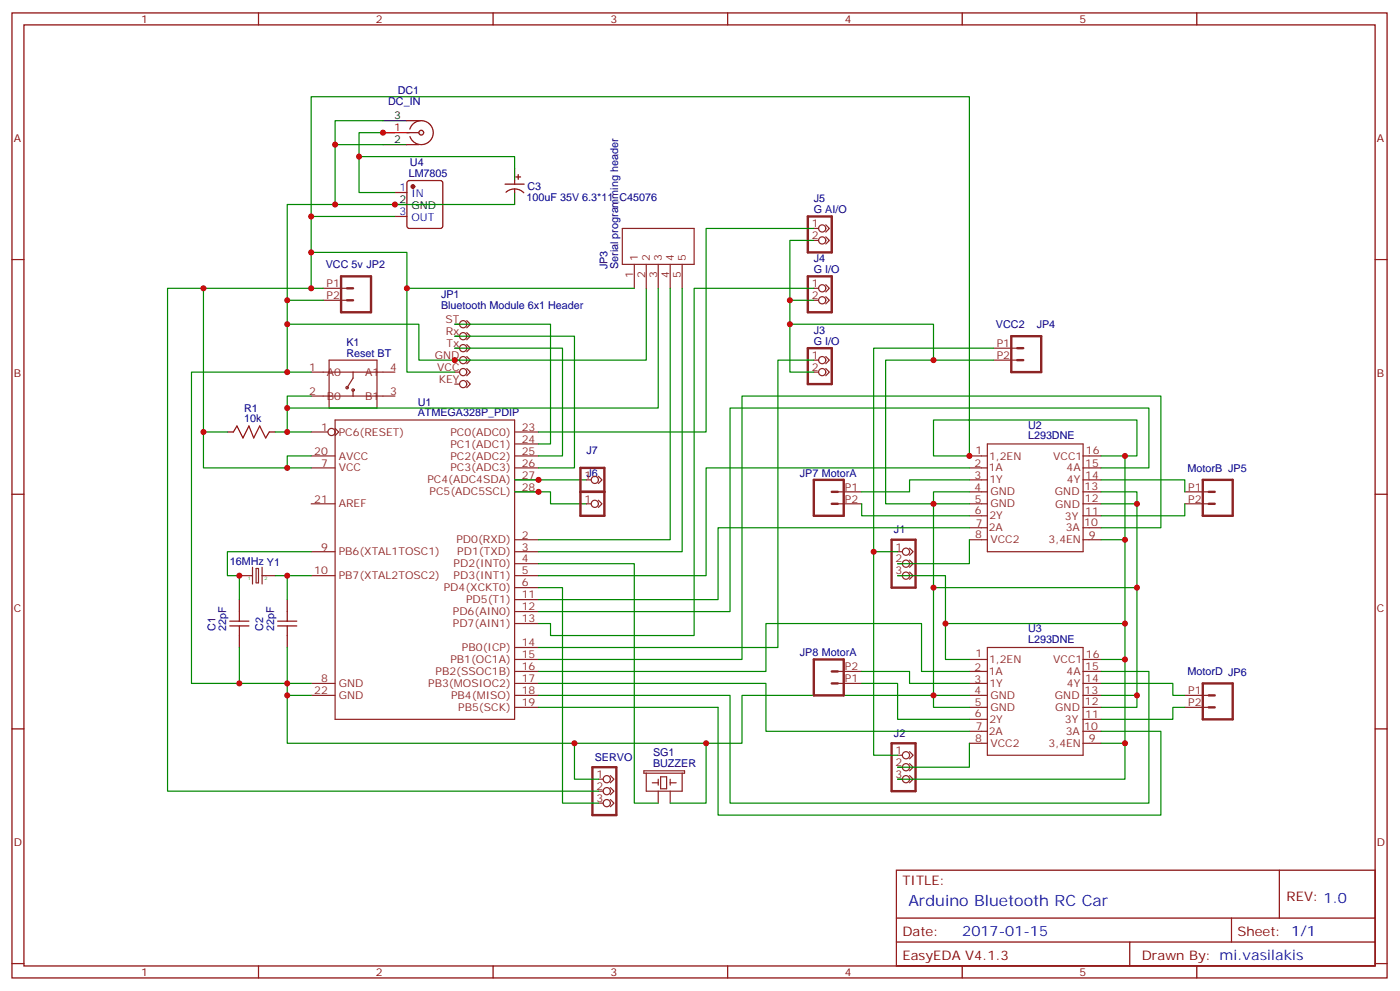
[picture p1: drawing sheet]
<svg xmlns="http://www.w3.org/2000/svg" width="413mm" height="292mm" viewBox="0 0 413 292" stroke-linecap="round" stroke-linejoin="round" font-family="sans-serif">
<g fill="none" stroke="#870000" stroke-width=".35">
<path d="M3.5 3.8h405.4v284.3h-405.4zM7.1 7.3h398.2v277.3h-398.2zM76.2 3.8v3.5M145.3 3.8v3.5M214.5 3.8v3.5M283.6 3.8v3.5M352.8 3.8v3.5M119.9 35.6h3.9M119.9 39.1h3.6M116.4 56.7h3.5M119.9 42.6h3.6M120.2 53.4l.4-.2h9.2l.5 .2 .2 .5v12.7l-.2 .5-.5 .2h-9.2l-.4-.2-.3-.5v-12.7z"/>
<path d="M3.5 76.5h3.6M116.4 63.8h3.5M405.3 76.5h3.6M67 127.3h1.8M79.4 127.3h1.7M3.5 145.6h3.6M405.3 145.6h3.6M70.6 176.7v3.5M84.7 176.7v3.5M70.6 187.3v3.5M84.7 187.3v3.5M3.5 214.8h3.6"/>
<path d="M405.3 214.8h3.6M264.2 256.4h141.1v28.2h-141.1zM377.1 256.4v14.1M264.2 270.5h141.1M264.2 277.6h141.1M333 277.6v7M363 270.5v7.1M3.5 283.9h3.6M76.2 284.6v3.5M145.3 284.6v3.5M214.5 284.6v3.5M283.6 284.6v3.5"/>
<path d="M352.8 284.6v3.5M405.3 283.9h3.6"/>
</g>
<g fill="none" stroke="#8c2424" stroke-width=".35">
<path d="M183.4 67.3h21.2v10.6h-21.2zM187 77.9v7M190.5 77.9v7M194 77.9v7M197.6 77.9v7M201.1 77.9v7M239.9 67.3h1.4M239.9 70.8h1.4M243.4 66.3l1.1 1-1.1 1.1M243.4 69.8l1.1 1-1.1 1.1M95.2 84.9h7.1M95.2 88.5h7.1"/>
<path d="M134.1 99.1h1.4M134.1 95.5h1.4M137.6 98l1 1.1-1 1M137.6 94.5l1 1-1 1.1M239.9 84.9h1.4M239.9 88.5h1.4M243.4 83.9l1.1 1-1.1 1.1M243.4 87.4l1.1 1.1-1.1 1M91.7 109.6h24.7M91.7 116.7h24.7M97 106.1h14.1v14.1h-14.1zM104.1 109.6v1.8l-1.8 2.8"/>
<path d="M104.1 114.9v1.8M134.1 113.2h1.4M134.1 109.6h1.4M134.1 106.1h1.4M134.1 102.6h1.4M137.6 112.1l1 1.1-1 1M137.6 108.6l1 1-1 1.1M137.6 105.1l1 1-1 1.1M137.6 101.5l1 1.1-1 1M239.9 109.6h1.4M239.9 106.1h1.4M243.4 105.1l1.1 1-1.1 1.1"/>
<path d="M243.4 108.6l1.1 1-1.1 1.1M292.8 106.1h7.1M292.8 102.6h7.1M91.7 137.9h7.1M91.7 134.3h7.1M91.7 127.3h5M98.8 126.2l1 1.1-1 1M98.8 123.8h52.9v88.1h-52.9zM151.7 137.9h7M151.7 134.3h7M151.7 130.8h7M151.7 127.3h7"/>
<path d="M285.8 137.9h5.2M285.8 134.3h5.2M291 130.8h28.3v31.8h-28.3zM319.3 137.9h5.3M319.3 134.3h5.3M91.7 148.4h7.1M151.7 159h7M151.7 144.9h7M151.7 141.4h7M172.9 148.4h1.4M172.9 141.4h1.4M176.4 147.4l1 1-1 1.1"/>
<path d="M176.4 140.3l1 1.1-1 1.1M246.9 148.4h7.1M246.9 144.9h7.1M285.8 148.4h5.2M285.8 159h5.2M285.8 144.9h5.2M285.8 141.4h5.2M285.8 152h5.2M285.8 155.5h5.2M319.3 148.4h5.3M319.3 159h5.3M319.3 144.9h5.3"/>
<path d="M319.3 141.4h5.3M319.3 152h5.3M319.3 155.5h5.3M349.2 148.4h7.1M349.2 144.9h7.1M70.6 169.6h3.8M74.4 167.1v5M75.5 167.5h.7v4.2h-.7zM77.3 169.6h3.8M77.3 167.1v5M91.7 169.6h7.1M91.7 162.6h7.1"/>
<path d="M151.7 169.6h7M151.7 162.6h7M151.7 176.7h7M151.7 173.1h7M151.7 166.1h7M264.6 169.6h1.4M264.6 162.6h1.4M264.6 166.1h1.4M268.1 161.5l1.1 1.1-1.1 1M268.1 165l1.1 1.1-1.1 1M268.1 168.6l1.1 1-1.1 1.1M151.7 197.8h7"/>
<path d="M151.7 194.3h7M151.7 190.8h7M151.7 183.7h7M151.7 180.2h7M246.9 197.8h7.1M285.8 197.8h5.2M285.8 194.3h5.2M291 190.8h28.3v31.7h-28.3zM319.3 197.8h5.3M319.3 194.3h5.3M91.7 201.4h7.1M91.7 204.9h7.1"/>
<path d="M151.7 208.4h7M151.7 201.4h7M151.7 204.9h7M246.9 201.4h7.1M285.8 211.9h5.2M285.8 208.4h5.2M285.8 201.4h5.2M285.8 204.9h5.2M285.8 215.5h5.2M285.8 219h5.2M319.3 211.9h5.3M319.3 208.4h5.3"/>
<path d="M319.3 201.4h5.3M319.3 204.9h5.3M319.3 215.5h5.3M319.3 219h5.3M349.2 208.4h7.1M349.2 204.9h7.1M176.4 229.6h1.4M176.4 233.1h1.4M176.4 236.6h1.4M179.9 228.5l1.1 1.1-1.1 1M179.9 232.1l1.1 1-1.1 1.1M179.9 235.6l1.1 1-1.1 1.1"/>
<path d="M189.8 227.1h12v.7h-12zM190.5 227.8v5.3h10.6v-5.3M192.3 230.6h1.7M194 229.6v1.8M194 233.1v3.5M194.7 228.9h1.8v3.5h-1.8zM197.6 229.6v1.8M197.6 233.1v3.5M197.6 230.6h1.7M264.6 222.5h1.4M264.6 226.1h1.4M264.6 229.6h1.4"/>
<path d="M268.1 221.5l1.1 1-1.1 1.1M268.1 225l1.1 1.1-1.1 1M268.1 228.5l1.1 1.1-1.1 1"/>
<circle cx="242.4" cy="70.8" r="1.06"/>
<circle cx="242.4" cy="67.3" r="1.06"/>
<circle cx="136.5" cy="95.5" r="1.06"/>
<circle cx="136.5" cy="99.1" r="1.06"/>
<circle cx="242.4" cy="88.5" r="1.06"/>
<circle cx="242.4" cy="84.9" r="1.06"/>
<circle cx="102.3" cy="114.2" r=".35"/>
<circle cx="104.1" cy="114.9" r=".35"/>
<circle cx="136.5" cy="106.1" r="1.06"/>
<circle cx="136.5" cy="102.6" r="1.06"/>
<circle cx="136.5" cy="109.6" r="1.06"/>
<circle cx="136.5" cy="113.2" r="1.06"/>
<circle cx="242.4" cy="106.1" r="1.06"/>
<circle cx="242.4" cy="109.6" r="1.06"/>
<circle cx="97.7" cy="127.3" r="1.06"/>
<circle cx="175.3" cy="141.4" r="1.06"/>
<circle cx="175.3" cy="148.4" r="1.06"/>
<circle cx="267.1" cy="162.6" r="1.06"/>
<circle cx="267.1" cy="169.6" r="1.06"/>
<circle cx="267.1" cy="166.1" r="1.06"/>
<circle cx="178.9" cy="233.1" r="1.06"/>
<circle cx="178.9" cy="229.6" r="1.06"/>
<circle cx="178.9" cy="236.6" r="1.06"/>
<circle cx="267.1" cy="229.6" r="1.06"/>
<circle cx="267.1" cy="222.5" r="1.06"/>
<circle cx="267.1" cy="226.1" r="1.06"/>
</g>
<path d="M68.8 127.3l1-1.8 1.8 3.5 1.8-3.5 1.4 3.5 1.8-3.5 1.7 3.5 1.1-1.7M67.7 184.4h5.7M67.7 183h5.7M70.6 180.2v2.8M70.6 184.4v2.9M81.8 184.4h5.7M81.8 183h5.7M84.7 180.2v2.8M84.7 184.4v2.9" fill="none" stroke="#a10000" stroke-width=".35"/>
<g fill="none" stroke="#008700" stroke-width=".35">
<path d="M112.9 35.6h-14.1v24.7h52.9M116.4 39.1h-10.6v17.6h10.6M105.8 46.1h45.9v3.6M91.7 74.4v-45.9h194.1v105.8h-10.6v-10.5h59.9v10.5h-10.5M91.7 63.8h24.7M98.8 60.3h-14.1v28.2M239.9 70.8h-7.1v17.7M239.9 67.3h-31.8v60h-49.4M60 84.9h-10.6v148.2h127M91.7 84.9v-10.5h28.2v35.2h14.2M95.2 88.5h-10.5v21.1M95.2 84.9h-35.2v42.4"/>
<path d="M119.9 84.9h67.1M134.1 99.1h35.2v38.8h-10.6M134.1 95.5h28.2v35.3h-3.6M190.5 84.9v21.2h-67v-10.6h-38.8M194 84.9v35.3h-109.3M197.6 84.9v74.1h-38.9M201.1 84.9v77.7h-42.4M232.8 95.5h42.4v10.6M239.9 88.5h-7.1v21.1h7.1M239.9 84.9h-35.3v102.4h-42.3v-3.6h-3.6M91.7 116.7h-7v10.6M91.7 109.6h-35.3v91.8h35.3"/>
<path d="M134.1 102.6h31.7v31.7h-7.1M239.9 106.1h-10.6v84.7h-70.6M292.8 106.1h-31.7v42.3h14.1v56.5h-56.5v14.1h-134v-14.1M292.8 102.6h-35.3v60h7.1M67 127.3h-7v10.6h31.7M81.1 127.3h10.6M91.7 134.3h-7v3.6M285.8 137.9h-77.7v31.7h-49.4M324.6 137.9h14.1v-17.7h-123.5v60h-56.5M331.6 134.3v24.7h-7M151.7 144.9h10.6v3.5h10.6M151.7 141.4h21.2"/>
<path d="M254 148.4v3.6h31.8M285.8 144.9h-10.6v3.5h10.6M285.8 159v7.1h-21.2M285.8 155.5h-74.1v21.2h-53M285.8 141.4h-17.7v3.5h-14.1M324.6 144.9h10.5v3.5h-10.5M324.6 155.5h17.6v-38.8h-123.5v77.6h-60M324.6 141.4h24.6v3.5M331.6 159v24.7M335.1 148.4v24.7h-59.9M349.2 148.4v3.6h-24.6M81.1 169.6h10.6"/>
<path d="M84.7 169.6v7.1M91.7 162.6h-24.7v7h3.6v7.1M158.7 173.1h7.1v63.5h10.6M158.7 166.1h28.3v70.5h7M257.5 162.6v59.9h7.1M264.6 169.6h14.1v14.1M335.1 173.1v31.8M70.6 190.8v10.6M84.7 190.8v14.1h7M158.7 197.8h67.1v-14.1h45.8v14.1h14.2M254 197.8h14.1v3.6h17.7M285.8 194.3h-7.1v-10.6h52.9v10.6h-7"/>
<path d="M324.6 197.8h14.1v38.8h-123.5v-31.7h-56.5M331.6 194.3v24.7h-7M158.7 201.4h67.1v14.1h60M158.7 208.4h53v31.8h130.5v-24.7h-17.6M169.3 219v10.6h7.1M208.1 219v17.6h-10.5M254 201.4h10.6v10.5h21.2M285.8 204.9h-10.6v3.5h10.6M285.8 219v7.1h-21.2M324.6 204.9h10.5v3.5h-10.5M324.6 201.4h21.1v3.5h3.5M331.6 219v10.6h-67"/>
<path d="M349.2 208.4h-3.5v3.5h-21.1"/>
</g>
<g fill="none" stroke="#8c2424" stroke-width=".71">
<path d="M238.1 63.8h7.1v10.6h-7.1zM100.5 81.4h8.9v10.6h-8.9zM102.3 88.5h1.8M102.3 84.9h1.8M238.1 81.4h7.1v10.6h-7.1zM298.1 99.1h8.8v10.5h-8.8zM238.1 102.6h7.1v10.6h-7.1zM299.9 106.1h1.7M299.9 102.6h1.7M171.1 137.9h7.1v14.1h-7.1zM171.1 144.9h7.1M239.9 141.4h8.8v10.6h-8.8z"/>
<path d="M245.2 148.4h1.7M245.2 144.9h1.7M262.8 159h7.1v14.1h-7.1zM354.5 141.4h8.9v10.6h-8.9zM356.3 148.4h1.8M356.3 144.9h1.8M239.9 194.3h8.8v10.6h-8.8zM245.2 197.8h1.7M245.2 201.4h1.7M262.8 219h7.1v14.1h-7.1zM354.5 201.4h8.9v10.5h-8.9zM356.3 208.4h1.8"/>
<path d="M356.3 204.9h1.8M174.6 226.1h7.1v14.1h-7.1z"/>
</g>
<circle cx="121.7" cy="55" r=".53" fill="#870000" stroke="#870000" stroke-width=".35"/>
<path d="M112.9 35.6h7M112.9 42.6h7M116.4 60.3h3.5" fill="none" stroke="#000" stroke-width=".35"/>
<path d="M112.9 39.1h7" fill="none" stroke="#f00" stroke-width=".35"/>
<circle cx="124.2" cy="39.1" r=".71" fill="#f0f0f0" stroke="#870000" stroke-width=".35"/>
<path d="M120.8 38.1a3.5 3.5 0 0 1 5.4-1.9 3.5 3.5 0 0 1 .1 5.7 3.5 3.5 0 0 1-5.5-1.7M148.9 54.3h5.6M149.2 56.6a3.8 3.8 0 0 1 5.2 .2M151.7 53.2v1.1M151.7 55.7v1M152 52.1h1.5M152.8 51.4v1.4" fill="none" stroke="#870000" stroke-width=".35"/>
<path d="M98.8 42.6h14.1" fill="none" stroke="#008700" stroke-width=".35"/>
<path d="M151.7 49.7v3.5M151.7 56.7v3.6" fill="none" stroke="#000" stroke-width=".35"/>
<g fill="#c00">
<circle cx="84.7" cy="127.3" r=".88"/>
<circle cx="84.7" cy="137.9" r=".88"/>
<circle cx="84.7" cy="201.4" r=".88"/>
<circle cx="70.6" cy="169.6" r=".88"/>
<circle cx="84.7" cy="169.6" r=".88"/>
<circle cx="70.6" cy="201.4" r=".88"/>
<circle cx="84.7" cy="109.6" r=".88"/>
<circle cx="60" cy="127.3" r=".88"/>
<circle cx="91.7" cy="84.9" r=".88"/>
<circle cx="84.7" cy="95.5" r=".88"/>
<circle cx="158.8" cy="144.9" r=".88"/>
<circle cx="158.8" cy="141.4" r=".88"/>
<circle cx="119.9" cy="84.9" r=".88"/>
<circle cx="134.1" cy="106.1" r=".88"/>
<circle cx="84.7" cy="120.2" r=".88"/>
<circle cx="275.2" cy="148.4" r=".88"/>
<circle cx="275.2" cy="204.9" r=".88"/>
<circle cx="335.1" cy="148.4" r=".88"/>
<circle cx="275.2" cy="173.1" r=".88"/>
<circle cx="84.7" cy="204.9" r=".88"/>
<circle cx="335.1" cy="204.9" r=".88"/>
<circle cx="335.1" cy="173.1" r=".88"/>
<circle cx="331.6" cy="134.3" r=".88"/>
<circle cx="331.6" cy="194.3" r=".88"/>
<circle cx="331.6" cy="159" r=".88"/>
<circle cx="331.6" cy="183.7" r=".88"/>
<circle cx="278.7" cy="183.7" r=".88"/>
<circle cx="257.5" cy="162.6" r=".88"/>
<circle cx="331.6" cy="219" r=".88"/>
<circle cx="169.3" cy="219" r=".88"/>
<circle cx="60" cy="84.9" r=".88"/>
<circle cx="208.1" cy="219" r=".88"/>
<circle cx="275.2" cy="106.1" r=".88"/>
<circle cx="232.8" cy="95.5" r=".88"/>
<circle cx="232.8" cy="88.5" r=".88"/>
<circle cx="285.8" cy="134.3" r=".88"/>
<circle cx="91.7" cy="74.4" r=".88"/>
<circle cx="91.7" cy="63.8" r=".88"/>
<circle cx="84.7" cy="88.5" r=".88"/>
<circle cx="98.8" cy="60.3" r=".88"/>
<circle cx="116.4" cy="60.3" r=".88"/>
<circle cx="105.8" cy="46.1" r=".88"/>
<circle cx="112.9" cy="39.1" r=".88"/>
<circle cx="98.8" cy="42.6" r=".88"/>
</g>
<text font-size="4.6" fill="#00f" x="267.8" y="267">Arduino Bluetooth RC Car</text>
<text font-size="4.2" fill="#00f" x="283.6" y="275.8">2017-01-15</text>
<g font-size="3.9" fill="#800">
<text x="266" y="260.6">TITLE:</text>
<text x="379.2" y="265.6">REV: 1.0</text>
<text x="266" y="275.8">Date:</text>
<text x="364.8" y="275.8">Sheet: 1/1</text>
<text x="266" y="282.9">EasyEDA V4.1.3</text>
<text x="336.5" y="282.9">Drawn By: mi.vasilakis</text>
</g>
<g font-size="3.2" fill="#800">
<text x="41.6" y="6.8">1</text>
<text x="110.8" y="6.8">2</text>
<text x="179.9" y="6.8">3</text>
<text x="249.1" y="6.8">4</text>
<text x="318.2" y="6.8">5</text>
<text x="4.1" y="41.9">A</text>
<text x="405.9" y="41.9">A</text>
<text x="4.1" y="111.1">B</text>
<text x="405.9" y="111.1">B</text>
<text x="4.1" y="180.2">C</text>
<text x="405.9" y="180.2">C</text>
<text x="4.1" y="249.3">D</text>
<text x="405.9" y="249.3">D</text>
<text x="41.6" y="287.6">1</text>
<text x="110.8" y="287.6">2</text>
<text x="179.9" y="287.6">3</text>
<text x="249.1" y="287.6">4</text>
<text x="318.2" y="287.6">5</text>
</g>
<g font-size="3.2" fill="#000080">
<text x="117.2" y="27.7">DC1</text>
<text x="114.4" y="30.9">DC_IN</text>
<text x="120.5" y="52.1">LM7805</text>
<text x="120.8" y="49">U4</text>
<text x="155.2" y="59.3">100uF 35V 6.3*11_C45076</text>
<text x="155.5" y="56.1">C3</text>
<text x="239.9" y="59.5">J5</text>
<text x="239.9" y="62.7">G AI/O</text>
<text x="239.9" y="77.2">J4</text>
<text x="96" y="79.1">VCC 5v JP2</text>
<text x="179" y="79.3" transform="rotate(-90 179 79.3)">JP3</text>
<text x="182.2" y="79.3" transform="rotate(-90 182.2 79.3)">Serial programming header</text>
<text x="239.9" y="80.4">G I/O</text>
<text x="130" y="87.8">JP1</text>
<text x="130" y="90.9">Bluetooth Module 6x1 Header</text>
<text x="102.1" y="101.9">K1</text>
<text x="239.9" y="101.5">G I/O</text>
<text x="239.9" y="98.4">J3</text>
<text x="293.6" y="96.7">VCC2</text>
<text x="305.6" y="96.7">JP4</text>
<text x="102.1" y="105.1">Reset BT</text>
<text x="123.1" y="119.5">U1</text>
<text x="72" y="124.5">10k</text>
<text x="72" y="121.3">R1</text>
<text x="123.1" y="122.7">ATMEGA328P_PDIP</text>
<text x="303" y="129.4">L293DNE</text>
<text x="303" y="126.3">U2</text>
<text x="172.9" y="133.6">J7</text>
<text x="235.8" y="140.5">JP7 MotorA</text>
<text x="350" y="139">MotorB JP5</text>
<text x="263.5" y="157.1">J1</text>
<text x="67.8" y="166.6">16MHz Y1</text>
<text x="63.5" y="185.8" transform="rotate(-90 63.5 185.8)">C1</text>
<text x="66.7" y="185.8" transform="rotate(-90 66.7 185.8)">22pF</text>
<text x="77.6" y="185.8" transform="rotate(-90 77.6 185.8)">C2</text>
<text x="80.8" y="185.8" transform="rotate(-90 80.8 185.8)">22pF</text>
<text x="303" y="189.4">L293DNE</text>
<text x="303" y="186.2">U3</text>
<text x="235.8" y="193.4">JP8 MotorA</text>
<text x="350" y="199">MotorD JP6</text>
<text x="263.5" y="217.1">J2</text>
<text x="175.3" y="224.1">SERVO</text>
<text x="192.5" y="226.1">BUZZER</text>
<text x="192.5" y="222.8">SG1</text>
</g>
<g font-size="3.2">
<text x="116.2" y="35.2">3</text>
<text x="116.2" y="42.3">2</text>
<text x="117.8" y="59.9">2</text>
<text x="121.2" y="61.7">GND</text>
</g>
<text font-size="3.2" fill="#f00" x="116.2" y="38.7">1</text>
<g font-size="3.2" fill="#00f">
<text x="117.8" y="56.4">1</text>
<text x="121.2" y="58.1">IN</text>
<text x="117.8" y="63.4">3</text>
<text x="121.2" y="65.2">OUT</text>
</g>
<g font-size="3.2" fill="#8d2323">
<text x="239.3" y="67">1</text>
<text x="239.3" y="70.5">2</text>
<text x="188" y="76.8" transform="rotate(-90 188 76.8)">1</text>
<text x="191.6" y="76.8" transform="rotate(-90 191.6 76.8)">2</text>
<text x="195.1" y="76.8" transform="rotate(-90 195.1 76.8)">3</text>
<text x="198.6" y="76.8" transform="rotate(-90 198.6 76.8)">4</text>
<text x="202.1" y="76.8" transform="rotate(-90 202.1 76.8)">5</text>
<text x="186.6" y="82" transform="rotate(-90 186.6 82)">1</text>
<text x="190.1" y="82" transform="rotate(-90 190.1 82)">2</text>
<text x="193.7" y="82" transform="rotate(-90 193.7 82)">3</text>
<text x="197.2" y="82" transform="rotate(-90 197.2 82)">4</text>
<text x="200.7" y="82" transform="rotate(-90 200.7 82)">5</text>
<text x="96.3" y="84.6">P1</text>
<text x="96.3" y="88.1">P2</text>
<text x="239.3" y="84.6">1</text>
<text x="239.3" y="88.1">2</text>
<text x="131.3" y="95.2">ST</text>
<text x="131.4" y="98.7">Rx</text>
<text x="128.2" y="105.8">GND</text>
<text x="131.6" y="102.2">Tx</text>
<text x="239.3" y="105.8">1</text>
<text x="293.8" y="102.2">P1</text>
<text x="293.8" y="105.8">P2</text>
<text x="91.1" y="109.3">1</text>
<text x="96.3" y="110.7">A0</text>
<text x="107.6" y="110.7">A1</text>
<text x="115" y="109.3">4</text>
<text x="128.9" y="109.3">VCC</text>
<text x="129.3" y="112.8">KEY</text>
<text x="239.3" y="109.3">2</text>
<text x="91.1" y="116.3">2</text>
<text x="96.3" y="117.8">B0</text>
<text x="107.6" y="117.8">B1</text>
<text x="115" y="116.3">3</text>
<text x="94.6" y="126.9">1</text>
<text x="99.8" y="128.3">PC6(RESET)</text>
<text x="132.8" y="131.9">PC1(ADC1)</text>
<text x="132.8" y="128.3">PC0(ADC0)</text>
<text x="153.8" y="130.5">24</text>
<text x="153.8" y="126.9">23</text>
<text x="92.6" y="134">20</text>
<text x="94.6" y="137.5">7</text>
<text x="99.8" y="135.4">AVCC</text>
<text x="132.8" y="135.4">PC2(ADC2)</text>
<text x="153.8" y="137.5">26</text>
<text x="153.8" y="134">25</text>
<text x="287.3" y="137.7">2</text>
<text x="287.6" y="133.7">1</text>
<text x="291.5" y="135.5">1,2EN</text>
<text x="310.4" y="135.4">VCC1</text>
<text x="319.9" y="137.5">15</text>
<text x="320.1" y="133.8">16</text>
<text x="99.8" y="138.9">VCC</text>
<text x="126" y="142.5">PC4(ADC4SDA)</text>
<text x="132.8" y="138.9">PC3(ADC3)</text>
<text x="153.8" y="141">27</text>
<text x="172.3" y="141">1J6</text>
<text x="287.2" y="141.1">3</text>
<text x="291.4" y="138.8">1A</text>
<text x="291.6" y="142.5">1Y</text>
<text x="314.4" y="138.9">4A</text>
<text x="314.5" y="142.5">4Y</text>
<text x="319.9" y="141">14</text>
<text x="92.6" y="148.1">21</text>
<text x="99.8" y="149.5">AREF</text>
<text x="126.6" y="146">PC5(ADC5SCL)</text>
<text x="153.8" y="144.6">28</text>
<text x="172.3" y="148.1">1</text>
<text x="249.1" y="144.6">P1</text>
<text x="249.1" y="148.1">P2</text>
<text x="287.2" y="144.6">4</text>
<text x="287.3" y="148.1">5</text>
<text x="291.9" y="146">GND</text>
<text x="291.9" y="149.5">GND</text>
<text x="311" y="146">GND</text>
<text x="311.1" y="149.6">GND</text>
<text x="319.7" y="144.4">13</text>
<text x="319.8" y="147.8">12</text>
<text x="350.3" y="144.6">P1</text>
<text x="350.3" y="148.1">P2</text>
<text x="287.4" y="151.4">6</text>
<text x="287.7" y="155.3">7</text>
<text x="291.6" y="153">2Y</text>
<text x="313.9" y="153.1">3Y</text>
<text x="319.6" y="155">10</text>
<text x="319.9" y="151.6">11</text>
<text x="134.6" y="160.1">PD0(RXD)</text>
<text x="153.8" y="158.7">2</text>
<text x="287.5" y="158.6">8</text>
<text x="291.4" y="156.6">2A</text>
<text x="291.9" y="160.1">VCC2</text>
<text x="309.1" y="160.1">3,4EN</text>
<text x="314.2" y="156.6">3A</text>
<text x="320.9" y="158.7">9</text>
<text x="94.6" y="162.2">9</text>
<text x="99.8" y="163.6">PB6(XTAL1TOSC1)</text>
<text x="133.7" y="167.1">PD2(INT0)</text>
<text x="134.8" y="163.6">PD1(TXD)</text>
<text x="153.8" y="165.7">4</text>
<text x="153.8" y="162.2">3</text>
<text x="264" y="162.2">1</text>
<text x="264" y="165.7">2</text>
<text x="92.6" y="169.3">10</text>
<text x="99.8" y="170.7">PB7(XTAL2TOSC2)</text>
<text x="133.7" y="170.7">PD3(INT1)</text>
<text x="153.8" y="172.8">6</text>
<text x="153.8" y="169.3">5</text>
<text x="264" y="169.3">3</text>
<text x="130.8" y="174.2">PD4(XCKT0)</text>
<text x="137.4" y="177.7">PD5(T1)</text>
<text x="153.8" y="179.8">12</text>
<text x="153.8" y="176.3">11</text>
<text x="133.5" y="184.8">PD7(AIN1)</text>
<text x="133.5" y="181.3">PD6(AIN0)</text>
<text x="153.8" y="183.4">13</text>
<text x="136.2" y="191.8">PB0(ICP)</text>
<text x="153.8" y="190.4">14</text>
<text x="132.7" y="195.4">PB1(OC1A)</text>
<text x="153.8" y="197.5">16</text>
<text x="153.8" y="194">15</text>
<text x="249.1" y="197.5">P2</text>
<text x="287.3" y="197.7">2</text>
<text x="287.6" y="193.7">1</text>
<text x="291.5" y="195.5">1,2EN</text>
<text x="310.4" y="195.4">VCC1</text>
<text x="319.9" y="197.5">15</text>
<text x="320.1" y="193.8">16</text>
<text x="94.6" y="201">8</text>
<text x="99.8" y="202.4">GND</text>
<text x="126.2" y="202.4">PB3(MOSIOC2)</text>
<text x="128.4" y="198.9">PB2(SSOC1B)</text>
<text x="153.8" y="201">17</text>
<text x="249.1" y="201">P1</text>
<text x="287.2" y="201.1">3</text>
<text x="291.4" y="198.8">1A</text>
<text x="291.6" y="202.4">1Y</text>
<text x="314.4" y="198.9">4A</text>
<text x="314.5" y="202.4">4Y</text>
<text x="319.9" y="201">14</text>
<text x="92.6" y="204.5">22</text>
<text x="99.8" y="206">GND</text>
<text x="133" y="206">PB4(MISO)</text>
<text x="135.1" y="209.5">PB5(SCK)</text>
<text x="153.8" y="208.1">19</text>
<text x="153.8" y="204.5">18</text>
<text x="287.2" y="204.5">4</text>
<text x="287.3" y="208.1">5</text>
<text x="291.9" y="206">GND</text>
<text x="291.9" y="209.5">GND</text>
<text x="311" y="206">GND</text>
<text x="311.1" y="209.6">GND</text>
<text x="319.7" y="204.3">13</text>
<text x="319.8" y="207.8">12</text>
<text x="350.3" y="204.5">P1</text>
<text x="350.3" y="208.1">P2</text>
<text x="287.4" y="211.4">6</text>
<text x="287.7" y="215.2">7</text>
<text x="291.6" y="213">2Y</text>
<text x="313.9" y="213.1">3Y</text>
<text x="319.6" y="215">10</text>
<text x="319.9" y="211.6">11</text>
<text x="287.5" y="218.5">8</text>
<text x="291.4" y="216.5">2A</text>
<text x="291.9" y="220.1">VCC2</text>
<text x="309.1" y="220.1">3,4EN</text>
<text x="314.2" y="216.5">3A</text>
<text x="320.9" y="218.7">9</text>
<text x="264" y="222.2">1</text>
<text x="264" y="225.7">2</text>
<text x="175.8" y="229.2">1</text>
<text x="175.8" y="232.8">2</text>
<text x="264" y="229.2">3</text>
<text x="175.8" y="236.3">3</text>
</g>
<g font-size="1.4" fill="#238d23">
<text x="73" y="171">1</text>
<text x="78" y="171">2</text>
</g>
</svg>
